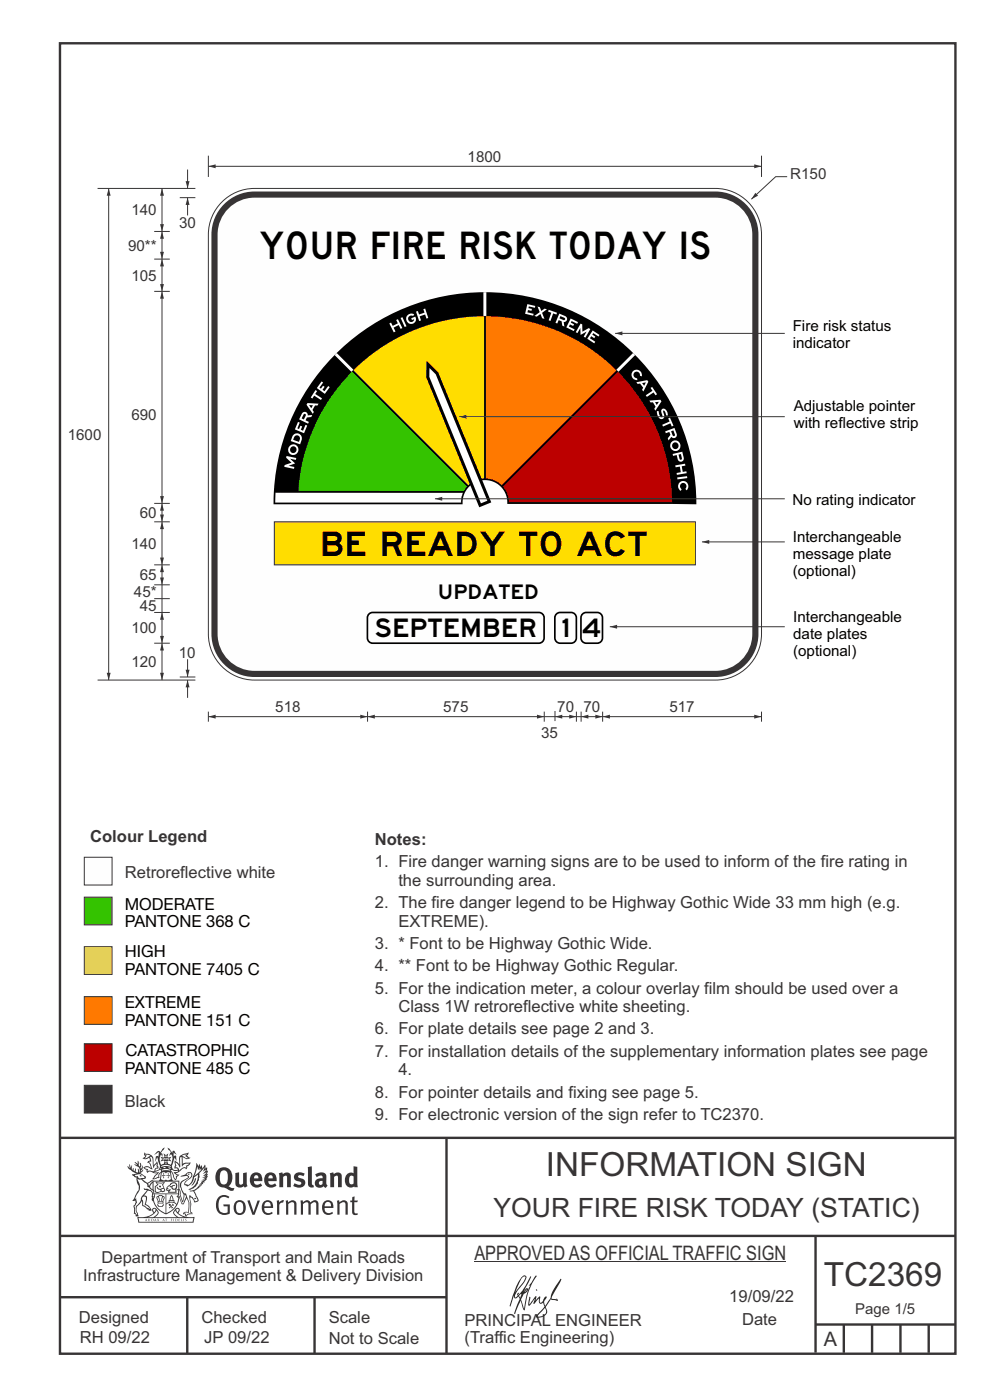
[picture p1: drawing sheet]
<svg xmlns="http://www.w3.org/2000/svg" width="210mm" height="297mm" viewBox="0 0 210 297" stroke-linecap="round" stroke-linejoin="round" font-family="sans-serif">
<path d="M17.9 230.2h5.9v5.9h-5.9z" fill-rule="evenodd" fill="#373435" stroke="#373435" stroke-width=".21"/>
<path d="M17.9 221.4h5.9v5.9h-5.9z" fill="#ad0909" stroke="#373435" stroke-width=".21"/>
<path d="M17.9 211.4h5.9v5.9h-5.9z" fill="#f78100" stroke="#373435" stroke-width=".21"/>
<path d="M17.9 200.8h5.9v5.9h-5.9z" fill="#fedd3a" stroke="#373435" stroke-width=".21"/>
<path d="M17.9 190.3h5.9v5.9h-5.9z" fill="#64bf30" stroke="#373435" stroke-width=".21"/>
<path d="M17.9 181.9h5.9v5.9h-5.9z" fill-rule="evenodd" fill="#fefefe" stroke="#373435" stroke-width=".21"/>
<g fill="none" stroke="#373435" stroke-width=".51">
<path d="M12.7 9.2h190v278h-190zM12.7 241.4h190M94.7 241.4v45.8M12.7 275.2h82M12.7 262.2h190.1M39.7 275.2v12M66.7 275.2v12M173 262.1v24.9M173 281h29.6M179 281v6M185 281v6M191 281v6"/>
<path d="M197 281v6"/>
</g>
<g fill="#373435">
<path d="M47 248.4a2.55 2.55 0 0 0 0 2.7l.3 .2a.81 .81 0 0 0 1-1v-.5a1.04 1.04 0 0 0-1.1-1.5zM46.3 248.1a1.82 1.82 0 0 1 2.1-.2 1.82 1.82 0 0 1 .9 1.8 2.29 2.29 0 0 1-.8 2l.7 .3h.5l-.2 .6a2.87 2.87 0 0 1-2-.7 2.12 2.12 0 0 1-1.7-3.1z" fill-rule="evenodd"/>
<path d="M49.9 248.9l.8-.2v2a.46 .46 0 0 0 .3 .6 .46 .46 0 0 0 .6-.3v-2.1l.7-.2v2.4l.2 .5-.5 .3-.3-.3a1.02 1.02 0 0 1-1.2 .3 1.02 1.02 0 0 1-.6-1.1z" fill-rule="evenodd"/>
<path d="M54 249.5l-.1 .5h.9a.49 .49 0 0 0-.2-.6 .49 .49 0 0 0-.6 .1zM53.4 249.1a1.34 1.34 0 0 1 1.6-.2 1.34 1.34 0 0 1 .6 1.5v.2h-1.7a.77 .77 0 0 0 .5 .8 .77 .77 0 0 0 .9-.4l.3 .5a1.59 1.59 0 0 1-2 .2 1.59 1.59 0 0 1-.5-2.1z" fill-rule="evenodd"/>
<path d="M57 249.5l-.1 .5h1a.49 .49 0 0 0-.2-.6 .49 .49 0 0 0-.7 .1zM56.4 249.1a1.34 1.34 0 0 1 1.6-.2 1.34 1.34 0 0 1 .7 1.5v.2h-1.8a.77 .77 0 0 0 .5 .8 .77 .77 0 0 0 .9-.4l.4 .5a1.59 1.59 0 0 1-2.1 .2 1.59 1.59 0 0 1-.5-2.1z" fill-rule="evenodd"/>
<path d="M59.2 248.9l.7-.2 .1 .4a.95 .95 0 0 1 1-.3 .95 .95 0 0 1 .7 .8v2.3h-.8v-2.3a.46 .46 0 0 0-.8 .1v2.2h-.8z" fill-rule="evenodd"/>
<path d="M62.6 249.1a1.75 1.75 0 0 1 2-.1l-.2 .5-.6-.2a.43 .43 0 0 0-.6 .3l.4 .3a1.04 1.04 0 0 1 1.2 1.1 1.04 1.04 0 0 1-1.4 1l-1.2-.4 .3-.6 1 .4 .4-.4a.88 .88 0 0 0-1-.5l-.4-.2-.1-.4z" fill-rule="evenodd"/>
<path d="M65.3 247.6l.8-.2 .1 3.8 .3 .2 .1 .4a.88 .88 0 0 1-1 0 .88 .88 0 0 1-.3-1z" fill-rule="evenodd"/>
<path d="M67.8 250.6a.43 .43 0 0 0-.1 .7 .43 .43 0 0 0 .7-.1v-.7zM66.8 249.1a1.7 1.7 0 0 1 2.4 .1v1.9l.3 .4-.4 .5-.5-.4a1.03 1.03 0 0 1-1.7-.1 1.03 1.03 0 0 1 .8-1.5h.7v-.4a.8 .8 0 0 0-1.2 .1z" fill-rule="evenodd"/>
<path d="M70 248.9l.7-.2 .1 .4a.95 .95 0 0 1 1-.3 .95 .95 0 0 1 .7 .8v2.3h-.8v-2.3a.46 .46 0 0 0-.8 .1v2.2h-.8z" fill-rule="evenodd"/>
<path d="M74.3 249.5a1.48 1.48 0 0 0 0 1.7h.5l.2-.1v-1.5l-.3-.2zM75 247.4l.8 .1 .1 4.4h-.7l-.1-.2a1.26 1.26 0 0 1-1.4 0 1.26 1.26 0 0 1-.5-1.3 1.29 1.29 0 0 1 .4-1.4 1.29 1.29 0 0 1 1.4-.1z" fill-rule="evenodd"/>
<path d="M46.4 253.9a1.72 1.72 0 0 1 2.3 0l-.3 .3a1.24 1.24 0 0 0-1.4-.2 1.24 1.24 0 0 0-.6 1.4 1.49 1.49 0 0 0 1.2 1.9l.7-.1v-1.3h-.8l-.1-.4h1.3v1.9a1.93 1.93 0 0 1-2.2 0 1.93 1.93 0 0 1-.7-2.2l.2-.8z" fill-rule="evenodd"/>
<path d="M50.4 255.1a1.65 1.65 0 0 0 .2 2.2 .99 .99 0 0 0 1-1.4 .78 .78 0 0 0-.4-.8 .78 .78 0 0 0-.8 0zM50 254.9a1.33 1.33 0 0 1 1.6-.1 1.33 1.33 0 0 1 .5 1.4 1.31 1.31 0 0 1-1.3 1.6 1.31 1.31 0 0 1-1.2-1.6v-.6z" fill-rule="evenodd"/>
<path d="M52.5 254.7l.4-.1 .9 2.6 .8-2.5h.5l-1.1 3h-.5z" fill-rule="evenodd"/>
<path d="M56.3 255.2l-.2 .7h1.3a.7 .7 0 0 0-.3-.8 .7 .7 0 0 0-.8 .1zM55.9 255a1.22 1.22 0 0 1 1.5-.2 1.22 1.22 0 0 1 .5 1.5h-1.8a.93 .93 0 0 0 .5 1 .93 .93 0 0 0 1.1-.2l.2 .3a1.43 1.43 0 0 1-1.8 .1 1.43 1.43 0 0 1-.6-1.7z" fill-rule="evenodd"/>
<path d="M58.7 254.7l.4-.1 .1 .5 .4-.4 .6-.1-.2 .5a.66 .66 0 0 0-.8 .7v1.9h-.4z" fill-rule="evenodd"/>
<path d="M60.6 254.7l.4-.1 .1 .5a.94 .94 0 0 1 1-.5 .94 .94 0 0 1 .8 .8v2.3h-.5l-.1-2.5a.81 .81 0 0 0-1.2 .3v2.2h-.4z" fill-rule="evenodd"/>
<path d="M63.7 254.7l.5-.1 .1 .5 .4-.3a.78 .78 0 0 1 1.1 .3 .9 .9 0 0 1 1-.5 .9 .9 0 0 1 .8 .8v2.3h-.5l-.1-2.5a.67 .67 0 0 0-1.1 .3v2.2h-.5v-2.4l-.4-.3-.7 .4v2.3h-.5z" fill-rule="evenodd"/>
<path d="M69 255.2l-.1 .7h1.3a.7 .7 0 0 0-.3-.8 .7 .7 0 0 0-.9 .1zM68.7 255a1.22 1.22 0 0 1 1.5-.2 1.22 1.22 0 0 1 .5 1.5h-1.8a.93 .93 0 0 0 .4 1 .93 .93 0 0 0 1.2-.2l.1 .3a1.44 1.44 0 0 1-1.7 .1 1.44 1.44 0 0 1-.6-1.7z" fill-rule="evenodd"/>
<path d="M71.4 254.7l.5-.1 .1 .5a.94 .94 0 0 1 1-.5 .94 .94 0 0 1 .8 .8v2.3h-.5l-.1-2.5a.81 .81 0 0 0-1.2 .3v2.2h-.4z" fill-rule="evenodd"/>
<path d="M74.7 253.9l.5-.1v.9h.7l-.1 .3h-.6v2.2l.1 .2h.5l.1 .3a.75 .75 0 0 1-1.2-.6v-2.1h-.4v-.3h.4z" fill-rule="evenodd"/>
<path d="M30.8 244.9l1.1 .3-.9 .5h-.4l.6-.5zM31.8 245.4h.2a2.44 2.44 0 0 1 .4 1.9l.1 .5 .7-1-.1 .6 .3 .3a.57 .57 0 0 0-.6 .7l-1-.1-.5 .2 .2-.5-.8-.3 .7-.1 .9 .5 .1-.1-.6-1.3-.2-.2h.5zM30.7 244.4l-.1 .5 .2 .4-.6 .4a1.04 1.04 0 0 0 1.4-.1l.2 .6-.3 .1-.2 .4a.94 .94 0 0 1 .8 1.1l-.2-.1a1.16 1.16 0 0 0-1.5-.1l.3 .4 .4 .2 .1 .5 .2 .1 .1-.2a.94 .94 0 0 1 1.1 .2l.8 .1-1.2 1.2a1.13 1.13 0 0 0 1.2-.2l.4-.1-.1-.4 .5-.8a.83 .83 0 0 0-.6 1.1l-.3-.1-.7 .4 1.1-1.4-.5 .1-.5-.1 1.3-.5-.1-.1-.9 .4v-.3l.2-.2 .3 .1 .1-.3-.2-.4v-.6l-.1-.4-.7 1v-.7a1.42 1.42 0 0 0-1.6-1.8z" fill-rule="evenodd"/>
<path d="M38.5 245.2l.5-.2 .7-.1-.6 .3 .8 .5h-.3zM38.3 245.5l.2-.1 .1 2a1.69 1.69 0 0 1 1.6-.6l-.8 .5 .1 .5a1.1 1.1 0 0 0-1.5 .6l-.1-.5-.2-.2h-.5l.3-.4-.3-.7a1.42 1.42 0 0 1 .8 1.1l.2-.1zM37.1 246.2l.1 1-.2 .3 .1 .4h.5l.1 .2a.96 .96 0 0 1-1.1-.1l-.1 .1a1.06 1.06 0 0 0 1.3 .2v.1a.72 .72 0 0 1-1 .2l.3 .5 .6 .2-.4 .2-.1 .6-.2-.3-.4-1.1-.4-.4 .4 .9a1.54 1.54 0 0 0 .7 1.2l.2-.3a.58 .58 0 0 1 .4-.8l.2-.1h-.3l-.5-.3 .9-.5a.93 .93 0 0 1 1.2-.5v.2l.2-.2 .1-.5a.99 .99 0 0 0 .7-.8l-1.3 .1-.3 .2-.1-1.4 .9 .4 .9-.3h-.4l-.5-.4 .4-.7-.6 .2a1.46 1.46 0 0 0-1.4 2.1v.4l-.2-.4z" fill-rule="evenodd"/>
<path d="M35.6 248.9l.2 .1-.1 .3 .4 .1h-.4v.6l-.1-.6h-.3l.3-.1z" fill-rule="evenodd"/>
<path d="M34.6 248.9l.2 .1v.3l.3 .1h-.3l-.1 .6v-.6h-.4l.4-.1z" fill-rule="evenodd"/>
<path d="M34.3 248.8a.57 .57 0 0 1 .9 .2 .57 .57 0 0 1 .9-.2l.2 1.4h-.2a.57 .57 0 0 1-.9 0 .69 .69 0 0 1-1.1 0zM34.2 248.1l-.3 2.1-.2 .4h3l-.2-.4-.3-2.1h-.2v.2l-.8-.1-.8 .1v-.2z" fill-rule="evenodd"/>
<path d="M34.2 252.4a.3 .3 0 0 0 .6 0 .3 .3 0 0 0-.6 0zM33.3 250.9l.3 .3-.3 .4a.79 .79 0 0 0 0 1.3l.8-.2-.1-.3a.55 .55 0 0 1-.7-.6l.1-.1 .2 .3 .3 .2 .8-.2-.4-.7 .4-.4-.7 .2zM33 250.7l1.1 .2 .9-.2-.4 .6 .4 1.2a.56 .56 0 0 1-.8 .3l-.2 .1a.73 .73 0 0 1-.9 .1 .73 .73 0 0 1-.3-1v-.4l.6-.4z" fill-rule="evenodd"/>
<path d="M35.6 251.8l.7-.4a.58 .58 0 0 1 1-.1 .58 .58 0 0 1-.4 .9l-.3-.3a.43 .43 0 0 1 .6-.4 .57 .57 0 0 0-.8 .2l-.2-.1-.3 .1 .4 .2a.55 .55 0 0 0 .9 .4v.5h-1.3l.3-.4-.1-.1-.6 .1 .2-.3-.2-.1zM35.4 251.8l-.1 .2a.39 .39 0 0 0 .2 .6h.3l-.2 .4h1.9l-.1-.8a.86 .86 0 0 0-.1-1.3 .86 .86 0 0 0-1.3 .4z" fill-rule="evenodd"/>
<path d="M36 254.8h.8v.2h-.8zM36.4 253.8l.2 .8h-.4zM36.4 253.5l-.3 .5-.1 .6h-.2v.4l-.7 .4 .2 .1a1.48 1.48 0 0 1 2.1 .2l.2-.1-.6-.5v-.5h-.2l-.1-.6z" fill-rule="evenodd"/>
<path d="M35.8 255.4l.4 .1 .1 .3 .3-.2-.2-.2a.38 .38 0 0 1 .5 .5l-.2-.2-.3 .2 .3 .2-.3 .3-.1-.4-.4 .4-.1-.2 .4-.3-.1-.1-.2 .1z" fill-rule="evenodd"/>
<path d="M34.5 254h.2v.2l-.2 .6h-.2zM33.6 255.3h.9v.2a.55 .55 0 0 1-.8 .4v-.2l-.2-.1zM33.4 254h.2l.2 .8h-.2zM33.6 255l.8-.1 .1 .2h-.8zM33.8 253.7h.5l-.2 1.1h-.1zM33.3 253.8l-.1 .3 .3 1.1a.48 .48 0 0 0-.1 .6 .48 .48 0 0 0 .5 .2h.5a.49 .49 0 0 0 .2-.8l.3-1.1-.1-.3a1.42 1.42 0 0 0-1.5 0z" fill-rule="evenodd"/>
<path d="M33.7 251.5l.4 .1 .1 .3h-.3z" fill-rule="evenodd"/>
<path d="M41.3 250.1l.3-.2-.2 .8-.6 .8h-.2l.5-.7z" fill-rule="evenodd"/>
<path d="M39.7 249l.3-.2 .5 .2a.88 .88 0 0 1-.6 1.1 1.22 1.22 0 0 0-.8 1.3l.5 .2a.72 .72 0 0 0 .9-.4l.5-.8 .2-.6 .8-.6v.2a2.85 2.85 0 0 1-2 2.9l.1 .1a2.13 2.13 0 0 0 1.9-1.5v-.3a2.01 2.01 0 0 0 .3-1.7l1.1-1.3-.4 1 .7-.5-.7 1 .8-.4-.8 .8 .7-.2-.9 .6 .8-.1-.8 .4h.7l-.8 .3 .3 .2h-.4l.2 .3h-.4l.2 .3h-.4l.1 .2h-.1a2.16 2.16 0 0 1-2 1.1l.1 .2 .4-.1a.76 .76 0 0 1 .7 .8l.5 1.2-.6 .2a1.45 1.45 0 0 0-1.1-1.3l.2 1.8-.1 1.8 .4 .3a1.07 1.07 0 0 0-1.2 .4v-.3l-.5-.2a.87 .87 0 0 1 1.1-.1v-.7a4.4 4.4 0 0 0-.6-3.1l-.1-.3h-.2a2.16 2.16 0 0 1-.7-2.2l.3-.4 1.2-.7a.55 .55 0 0 0-.4-.8zM37.8 252.4a.76 .76 0 0 1 .3 1.1l.6 1.6 .4-1.7 .2 .1a.61 .61 0 0 1-.1 .9l-.3 .8-.2 .1-.7-1.6-.3 .1a1.18 1.18 0 0 0 .1-1.4zM41.8 247.5l.2 .7 .3-.5v.6l.4-.5a1.9 1.9 0 0 1-1.2 1.4l-.3 .3zM38.2 249.6l1.4-.2 .2 .2v.3l-.5 .2a1.26 1.26 0 0 0-.9 1.9l.2 .7a1.84 1.84 0 0 1 .1 2.1l-.4-1.4a.96 .96 0 0 0-.4-1.2l-.4 .2a.78 .78 0 0 1 0 1.3l.1 .3h.4l.4 1.1a.38 .38 0 0 0 .2 .4 .38 .38 0 0 0 .4-.1l.6-1.2a2.94 2.94 0 0 1 .4 2.5l-.1 .4h-.8l-.3 .4v.2l.4-.1 .1 .4 .2 .1a1.02 1.02 0 0 1 1.3-.5v-.4l-.3-.1 .1-1.8-.3-1.3h.1a1.14 1.14 0 0 1 .8 1 .63 .63 0 0 0 .8-.2 .63 .63 0 0 0-.2-.9l-.6-1.2 .9-.6 .2-.4h.3l-.1-.2h.4l-.1-.3h.3l-.1-.3 .5-.1-.2-.2 .6-.4v-.2h-.2l.4-.5h-.3l.3-.5-.4 .1 .4-.5v-.3l-.3 .2 .2-.7-.1-.2-.4 .3v-.8l-.6 .8-.2-.8-.2 .5-.3-.7-.1 .6-.5-.8-.1 1.4-.6 1.8a1.81 1.81 0 0 1-1 1.5l-.6-.2a1.75 1.75 0 0 1 1.1-1.2 .75 .75 0 0 0 .1-1.3 .75 .75 0 0 0-1.2 .4z" fill-rule="evenodd"/>
<path d="M41.2 254.1h.3l.2 .2-.4 .1z" fill-rule="evenodd"/>
<path d="M29.4 258.4h11.6l-.1 .8h-11.4zM31.3 258.2l.5-.1a2.48 2.48 0 0 0 1.4-1.3l.3 .5-.5 .6-.5 .3zM32.5 256.6l.3-.2 .2 .1-.3 .7zM37.2 256.8a2.65 2.65 0 0 0 1.8 1.4h-1.1l-.5-.3-.5-.6zM37.4 256.5l.2-.1 .3 .2-.3 .6zM29.2 258.2l.1 1.2h11.8l.2-1.1-.2-.1a4.1 4.1 0 0 1-3.3-.9l.3-.4-.1-.6a1.06 1.06 0 0 0-1.3 1l.2 .4 .6 .5h-4.7l.3-.1a.84 .84 0 0 0 .6-.8 .84 .84 0 0 0-.5-.8l-.3-.2h-.5l-.1 .6 .3 .4a4.2 4.2 0 0 1-3.4 .9z" fill-rule="evenodd"/>
<path d="M31 258.7l.1 .2h-.2zM31 258.5l-.3 .6 .4-.2 .2 .2z" fill-rule="evenodd"/>
<path d="M31.3 258.6h.3v.4a.25 .25 0 0 0 .2-.1 .25 .25 0 0 0-.1-.3h.1a.29 .29 0 0 1 0 .4 .29 .29 0 0 1-.4 0 .29 .29 0 0 1 0-.4z" fill-rule="evenodd"/>
<path d="M32.2 258.6a.22 .22 0 0 1 .3 .2 .22 .22 0 0 1-.3 .2zM32 258.6l.1 .4a.33 .33 0 0 0 .4 0 .33 .33 0 0 0 0-.4 .33 .33 0 0 0-.5 0z" fill-rule="evenodd"/>
<path d="M32.9 258.7l.1 .2h-.2zM32.9 258.5l-.2 .6 .3-.2 .2 .2z" fill-rule="evenodd"/>
<path d="M33.3 258.6h.2l.1 .1 .2-.1-.2 .2 .2 .3-.3-.3-.1 .3h-.1l.2-.3z" fill-rule="evenodd"/>
<path d="M34.7 258.7l.1 .2h-.2zM34.7 258.5l-.3 .6 .4-.2 .2 .2z" fill-rule="evenodd"/>
<path d="M35 258.5h.5l-.2 .1v.5h-.2l.1-.5z" fill-rule="evenodd"/>
<path d="M36.2 258.6l.3-.1-.1 .1v.2h.1h-.1v.3h-.2z" fill-rule="evenodd"/>
<path d="M36.7 258.6h.2v.5h-.2z" fill-rule="evenodd"/>
<path d="M37.3 258.6a.22 .22 0 0 1 .3 .2 .22 .22 0 0 1-.3 .2zM37.1 258.6v.4a.33 .33 0 0 0 .5 0 .33 .33 0 0 0 0-.4 .33 .33 0 0 0-.5 0z" fill-rule="evenodd"/>
<path d="M37.8 258.6l.4-.1-.2 .1v.2h.1h-.1v.2l.2 .1h-.4z" fill-rule="evenodd"/>
<path d="M38.4 258.6h.2l-.1 .4 .2 .1h-.3z" fill-rule="evenodd"/>
<path d="M38.9 258.6h.2v.5h-.2z" fill-rule="evenodd"/>
<path d="M39.3 258.6h.2h-.1l.2 .3-.2 .2-.1-.1v-.1l.2 .1z" fill-rule="evenodd"/>
<path d="M34.2 247.4a1.51 1.51 0 0 1 2 .2 2.67 2.67 0 0 0-2.1 0zM35.7 247.6l.4 .1 .1 .3-.4-.1zM34.6 247.6h.5l.1 .2h-.4zM34 247.8l.3 .2h-.3zM34.9 246.9l.3-.2 .3 .2zM34.9 245.6l.2 .1v.3h-.2zM35 245.1l.2 .2 .2-.2-.1 .3h-.2zM35.1 246.3h.2l.1 .4-.2-.2-.2 .2zM35.3 245.7l.2-.1v.4h-.2zM34.4 245.7h.3l.1 .3-.4 .1 .2-.2zM35.7 245.7h.3l-.2 .2 .2 .2-.4-.1zM32.7 244.9l1-.5-.1 1-.2-.2-.3 .2-.3 1.1 .5-1 .3 .9a1.84 1.84 0 0 1 .2 1.7l.4 .1a2.48 2.48 0 0 1 2.2 0l.2-.2-.2-.7 .7-1.8 .4 .7-.2-1-.2-.1-.2 .3v-.9l.6 .4-.6-.8-.3 .1-.1 .4-.5-.9-.5-.3 .2 .5 .6 .5-.5 .8 .4-.4a2.06 2.06 0 0 1 0 2.3l-.5-.2-.2-.6 .1-.1 .8 .2-.4-.5 .4-.5-.7 .2-.2-.2 .2-.7-.5 .4-.5-.4 .2 .7-.2 .2-.7-.2 .4 .5-.4 .5 .8-.2 .1 .1-.2 .6-.5 .2a2.02 2.02 0 0 1 0-2.2l.3 .5-.1-.7-.3-.1 .8-1.2-.4 .3-.5 .8-.2-.3a.8 .8 0 0 0-.8 .5z" fill-rule="evenodd"/>
<path d="M29.2 250.1l.3 .1a.61 .61 0 0 1 .8 .4l.3 .2a.8 .8 0 0 1 .6 1l.4 .1 .5 .5a1 1 0 0 1 .5 1.1l-.1 .7v-.5h-.1a.96 .96 0 0 0-.8-1.3l-.2-.2h-.7l-.1-.1-.1 .1 .1 .3h.6l-1.2 1.3-.2 1-.4 .6a1.33 1.33 0 0 0-.5 1.8l.2 .5a1.26 1.26 0 0 1-.5-1.5l-.1-.3a1.56 1.56 0 0 0 .4-1.7l-.3 .2 .2-.5a3.2 3.2 0 0 0 .7-3zM30.4 253.9h.4a2.06 2.06 0 0 1-.1 1.6l.7 .5 .4 .4-.6-.1-.8-.6-.1-.9a.51 .51 0 0 1 .1-.9zM28.6 249.3a1.52 1.52 0 0 1 2.1 .5l-1.1 .2-.2-.1-.1-.4h-.5zM27.5 247v.8l-.3-.4h-.1a3.1 3.1 0 0 0 1.9 1.6l-1 .1 .5 .6 .5 .1 .1 1.1a1.84 1.84 0 0 1-.3 2.5l-.4 .9-.3 .4 .2 .1 .4-.1 .1 .4-.2 .5-.3 .2 .1 1.7h.2l.3 .5 .1 .1 .4-.1-.1-.5a1.3 1.3 0 0 1-.1-1.7l.9-1 .1 1.1 .6 .2 .5 .5 .1-.1 .2 .3h.5a1.85 1.85 0 0 0-1.2-1.4l.1-.3a1.39 1.39 0 0 0 0-1.4l-.5-.1 .5-.5a.66 .66 0 0 1 .9-.4 .66 .66 0 0 1 .3 .9l-.1 .4 .2-.1v.2l-.1 .3 .2 .5 .1-.3a2.24 2.24 0 0 0 .1-2.2 .73 .73 0 0 1-.7-.7 .73 .73 0 0 1 .6-.7v-.2a.94 .94 0 0 0-.9 .8 .48 .48 0 0 1-.1-.6 .48 .48 0 0 1 .5-.2l.5-.3a.51 .51 0 0 0-.8 .2l-.5 .2-1-.8h.6l.2-.5-1.2-.7 .5-.5v-.3l-.5 .4 .1-.2a.69 .69 0 0 0 .2-1v.4l-.2 .3v-1.1l-.3-.2 .1 .6-.1 .2-.4-1.3v.7l-.6-.4 .5 .7-.6-.2 .3 .3a1 1 0 0 1 .7 1.4l-.2-.8v.9l-.5-.2v-.8l-.2 .7-.2-.1-.1-.6-.2 .4-.2-.2 .1-.7-.2 .5z" fill-rule="evenodd"/>
<path d="M29.6 249.4l.2-.1 .3 .2z" fill-rule="evenodd"/>
<path d="M32.4 250.5h5.6v2l-.2-.1v-1.7h-5.2v2.5h5.2v-.8l.1 .2-.1 1.1v-.3h-2.5v4a4.1 4.1 0 0 0 2.6-3.6l.1-.1a4 4 0 0 1-2.8 3.9 4.2 4.2 0 0 1-2.8-4.7l.1 1.2 .1-.1a3.8 3.8 0 0 0 2.5 3.4v-4h-2.5l-.2-.9z" fill-rule="evenodd"/>
<circle cx="40" cy="249.1" r=".17"/>
</g>
<path d="M100.6 267.7h66.2" fill="none" stroke="#373435" stroke-width=".21"/>
<g fill="#252726">
<path d="M111.6 273.7l.2-.2-.5 .7zM110.4 274.5l.3 .1-.3 .7-.3-.4zM110.9 270.9l.5-.1a9.3 9.3 0 0 1-2 3.2l-.1 .2 1-2.5zM110.6 271a14.7 14.7 0 0 0-2.2 4.9l-.3 1.2 .1 .1 .8-2.4a.42 .42 0 0 0 .2 .7 .42 .42 0 0 0 .6-.3l.2-.2 .2 .6-1.1 3.1h.2l1.1-2.8 .6 1.9 .2 .2 .2-.5a13.5 13.5 0 0 1 2-6.2l.5-.5-.2-.2-1.6 2.1 .4-.1a14.9 14.9 0 0 0-1.3 5.1l-.4-1.2a1.39 1.39 0 0 1 .2-1.8l.1-.2a.92 .92 0 0 0 .8-1.2 .75 .75 0 0 0-.7 .7l-.2 .2 1.6-3.4h-.1l-.4 .7a10.5 10.5 0 0 1-2.2 3.2l.2-.4a.32 .32 0 0 0-.4 .2 .32 .32 0 0 0 .1 .4l-.5 .4a3.2 3.2 0 0 1 1.1-2.3l.5-.6a2.49 2.49 0 0 0 .7-1.6l-.3-.2z" fill-rule="evenodd"/>
<path d="M115.6 277.5a1.15 1.15 0 0 1 .1 1.3 1.15 1.15 0 0 1-1.2 .5h-.5zM112.3 275.1l-.3 1.7 .3 .2 1.2-1.5-.3 1.1 1.1-1.2a.94 .94 0 0 0 .4 1.2l.5-.3 .3 .9-1.2 1.3a.98 .98 0 0 0-.5 1 1.9 1.9 0 0 0 2.3-1.3l-.1-.3a1.02 1.02 0 0 1 .3-1.4l.5-.9 1.5 .3-.2-.5v.3l-1.1-.2v-.2l2-3.6 .1-.3-.1-.1-1.8 2.7a6.6 6.6 0 0 1-1.5 3l-.2-.2a1.01 1.01 0 0 1 .4-1.4l.1-.2-.3-.2-.3 .5-.2 .5-.5 .4-.2-.4 .1-.9-.2-.1-.8 .9 .2-.9h-.1l-1.4 1.7 .2-1.4v-.1z" fill-rule="evenodd"/>
<path d="M113.7 273.5l.3 .3h-.3z" fill-rule="evenodd"/>
</g>
<path d="M46.7 43.3a9.8 9.8 0 0 1 7.3-3.3h97.8a9.8 9.8 0 0 1 9.7 9.8v84.7a9.8 9.8 0 0 1-9.7 9.8h-97.8a9.8 9.8 0 0 1-9.8-9.8v-84.7a9.7 9.7 0 0 1 2.5-6.5z" fill="none" stroke="#373435" stroke-width=".21"/>
<path d="M47.5 43.3a9.1 9.1 0 0 1 6.5-2.7h97.8a9.2 9.2 0 0 1 9.1 9.2v84.7a9.2 9.2 0 0 1-9.1 9.1h-97.8a9.2 9.2 0 0 1-9.1-9.1v-84.7a9.1 9.1 0 0 1 2.6-6.5z" fill-rule="evenodd" fill="#373435"/>
<path d="M48.5 44.2a7.8 7.8 0 0 1 5.5-2.3h97.8a7.8 7.8 0 0 1 7.8 7.9v84.7a7.8 7.8 0 0 1-7.8 7.8h-97.8a7.8 7.8 0 0 1-7.8-7.8v-84.7a7.8 7.8 0 0 1 2.3-5.6z" fill-rule="evenodd" fill="#fefefe"/>
<path d="M44.2 35.3h117.3" fill="none" stroke="#373435" stroke-width=".21"/>
<g fill="#373435">
<path d="M160 34.9l1.5 .4-1.5 .4z"/>
<path d="M44.2 35.3l1.5-.4v.8z"/>
</g>
<path d="M161.5 33v4.5" fill="none" stroke="#373435" stroke-width=".21"/>
<path d="M72.1 74.2a44.8 44.8 0 0 1 48.6-8.5 44.8 44.8 0 0 1 27 41.3l-40.1-.1a4.8 4.8 0 0 0-4.8-5 4.8 4.8 0 0 0-4.7 5.1h-40.1a44.8 44.8 0 0 1 14.1-32.8z" fill="#000"/>
<path d="M58.4 104.5h39.8l-.3 1.2-.1 1h-39.5z" fill="#fff"/>
<path d="M58.4 104.5l39.8 .1-.3 1-.1 1h-39.4zM58.4 104.5l-.1 2.2h39.5l.1-1 .4-1.2z" fill="#000"/>
<path d="M74.9 78.6a39.7 39.7 0 0 1 27.8-11.5v34.4a5 5 0 0 0-3.4 1.5z" fill="#fd0"/>
<path d="M75 78.6a39.7 39.7 0 0 1 27.7-11.5v34.4a5.1 5.1 0 0 0-3.4 1.4zM74.9 78.6l24.4 24.4a5 5 0 0 1 3.4-1.4v-34.6a39.7 39.7 0 0 0-27.8 11.6z" fill="#000"/>
<path d="M103 67.1a39.7 39.7 0 0 1 27.8 11.5l-24.4 24.4a5.1 5.1 0 0 0-3.4-1.5z" fill="#ff7900"/>
<path d="M103.1 67.1a39.7 39.7 0 0 1 27.7 11.5l-24.4 24.3a5.1 5.1 0 0 0-3.3-1.4zM103 67v34.6a5 5 0 0 1 3.4 1.4l24.5-24.4a39.7 39.7 0 0 0-27.9-11.6z" fill="#000"/>
<path d="M131.1 78.8a39.7 39.7 0 0 1 11.5 27.8h-34.7a5 5 0 0 0-1.3-3.4z" fill="#bc0000"/>
<path d="M131.1 78.8a39.7 39.7 0 0 1 11.4 27.8h-34.5a5.1 5.1 0 0 0-1.3-3.4zM131.1 78.8l-24.5 24.4a5 5 0 0 1 1.3 3.4h34.7a39.7 39.7 0 0 0-11.5-27.8z" fill="#000"/>
<path d="M74.7 78.8l24.4 24.4-.7 1h-35.1a39.5 39.5 0 0 1 11.4-25.4z" fill="#34c300"/>
<path d="M74.7 78.8l24.3 24.4-.6 1-35.1-.1v-.1a39.5 39.5 0 0 1 11.4-25.2zM74.7 78.8a39.5 39.5 0 0 0-11.5 25.4h35.2l.7-1z" fill="#000"/>
<g fill="#fff">
<path d="M60.8 96.7l2 .5v.4l-1.3-.3 1.1 1-1.4 .5 1.2 .3v.4l-2.1-.5 .1-.3 1.4-.5-1.1-1.1z"/>
<path d="M63.2 89.5l.4 .2-.5 1.2 .3 .1 .3-.7 .4 .2-.3 .7 .5 .2 .5-1.3 .4 .2-.7 1.6-1.9-.8z"/>
<path d="M66.9 82.8l.4 .2-.4 .6 1.4 .9-.2 .4-1.5-1-.3 .6-.4-.2z"/>
<path d="M68.2 80.9l.3 .3-.7 1 .3 .2 .4-.6 .4 .3-.5 .6 .4 .3 .8-1.1 .3 .2-1 1.5-1.7-1.3z"/>
<path d="M82.6 68.6l.4-.2 .3 .7 1.1-.5-.4-.7 .4-.2 .9 1.9-.3 .2-.4-.8-1.1 .5 .4 .8-.4 .2z"/>
<path d="M85 67.5l.4-.2 .8 1.9-.4 .2z"/>
<path d="M86.4 66.9l.9-.4 .6 .2-.3 .3a.68 .68 0 0 0-1 .2 .68 .68 0 0 0 .3 1 .68 .68 0 0 0 .9-.5l-.4 .2-.2-.4 .9-.3a1.06 1.06 0 0 1-1.1 1.5 1.06 1.06 0 0 1-.6-1.8z"/>
<path d="M88.3 66.1l.3-.1 .3 .7 1.1-.4-.2-.7 .4-.1 .6 2-.3 .1-.3-.9-1.2 .4 .3 .9-.4 .1z"/>
<path d="M111.9 64.5l1.7 .4-.1 .4-1.3-.3-.1 .4 .7 .1-.1 .4-.7-.1-.1 .5 1.3 .3-.1 .4-1.7-.4z"/>
<path d="M114 65l.5 .2 .3 .8 .7-.5 .5 .1-1 .8 .5 1.3-.5-.2-.4-.9-.7 .6-.5-.2 1.1-.8z"/>
<path d="M116.4 65.7l1.8 .7-.2 .3-.7-.2-.5 1.6-.4-.1 .5-1.7-.6-.2z"/>
<path d="M121.1 67.6l1.5 .7-.2 .4-1.2-.6-.1 .3 .7 .4-.2 .4-.7-.4-.2 .5 1.2 .6-.2 .3-1.6-.7z"/>
<path d="M123.2 68.6l.3 .2v1.6l1.4-.8 .3 .2-1 1.8-.4-.2 .6-1.1-1.2 .7-.1-1.4-.6 1.1-.4-.2z"/>
<path d="M125.7 70.1l1.5 1-.2 .3-1.2-.7-.2 .3 .7 .4-.2 .3-.7-.4-.3 .5 1.2 .7-.3 .3-1.4-.9z"/>
<path d="M134.3 78.7a1.13 1.13 0 0 1 1.3-.1 1.13 1.13 0 0 1 .5 1.2l-.4-.1a.71 .71 0 0 0-.5-.9 .71 .71 0 0 0-.8 .7 .71 .71 0 0 0 .7 .7l.1 .4a1.13 1.13 0 0 1-1.1-.6 1.13 1.13 0 0 1 .2-1.3z"/>
<path d="M138 82.3l.3-.2 1.1 1.5-.4 .3-.4-.7-1.4 1-.2-.3 1.4-1z"/>
<path d="M139.4 87.2l.4 .1v.5l.4 .7h.2l.1-.2a1.42 1.42 0 0 1 0-1.6 1.09 1.09 0 0 1 1.2 1.5l-.4-.1a.67 .67 0 0 0-.6-.9v.1a1.31 1.31 0 0 1-.1 1.6 1.25 1.25 0 0 1-1.2-1.7z"/>
<path d="M141.7 88.8l.4-.2 .8 1.7-.4 .2-.3-.7-1.6 .7-.1-.4 1.5-.7z"/>
<path d="M143.2 98.7l2.1-.3 .1 .4-.8 .1 .2 1.2 .8-.1 .1 .4-2.1 .3-.1-.4 .9-.1-.2-1.2-.9 .1z"/>
<path d="M143.6 101.3l2.1-.3 .1 .4-2.1 .3z"/>
<path d="M144.1 102.4a1.11 1.11 0 0 1 1.6 0 1.11 1.11 0 0 1-.1 1.6l-.2-.3a.71 .71 0 0 0 0-1.1 .71 .71 0 0 0-1 .1 .71 .71 0 0 0 .2 1.1l-.2 .3-.5-.6v-.5z"/>
<path d="M61.1 95.4a1.12 1.12 0 0 1 2.2 0 1.12 1.12 0 0 1-2.2 0zM61.5 95.4a.71 .71 0 0 0 1.4 0 .71 .71 0 0 0-1.4 0z"/>
<path d="M62.3 92.2a1.05 1.05 0 0 1 1.3-.1 1.05 1.05 0 0 1 .4 1.3l-.3 .9-2-.7zM62.6 92.5l-.4 .8 1.2 .4 .2-.5a.65 .65 0 0 0-.2-.7 .65 .65 0 0 0-.8 0z"/>
<path d="M64.1 87.6a.65 .65 0 0 1 .8-.2 .65 .65 0 0 1 .4 .7l.9-.1-.2 .5-.9 .1-.3 .6 .7 .3-.2 .4-1.9-.9zM64.4 87.9l-.4 .9 .5 .2 .4-.9-.2-.3z"/>
<path d="M65.2 85.5l2.4 .1-.3 .4h-.5l-.5 1 .3 .4-.3 .4-1.3-1.9zM65.6 85.9l.4 .7 .4-.6z"/>
<path d="M118.6 66.5l1.3 .5a.65 .65 0 0 1 .4 .8 .65 .65 0 0 1-.7 .5l.1 1-.4-.2-.2-.9-.6-.3-.3 .7-.4-.1zM118.9 67.1l-.2 .4 .8 .4a.26 .26 0 0 0 .4-.1 .26 .26 0 0 0-.2-.4z"/>
<path d="M135 81.1l2.3-.5 .2 .4-1 2.1-.3-.4 .2-.5-.6-.8-.5 .1zM136.2 81.3l.4 .5 .4-.7z"/>
<path d="M137.8 85l2.3-.2 .2 .4-1.3 1.9-.2-.4 .3-.4-.6-1-.5 .1zM139 85.3l.3 .6 .5-.7z"/>
<path d="M141.1 91.5l2-.7 .4 1.2a.65 .65 0 0 1-.2 .8 .65 .65 0 0 1-.9-.1l-.6 .7-.2-.4 .6-.7-.2-.7-.8 .3zM142.4 91.5l.3 .8a.26 .26 0 0 0 .3 .2 .26 .26 0 0 0 .2-.3l-.4-.9z"/>
<path d="M142.1 94.6a1.15 1.15 0 0 1 2.3 0 1.15 1.15 0 0 1-2.3 0zM142.6 94.6a.71 .71 0 0 0 1.4 0 .71 .71 0 0 0-1.4 0z"/>
<path d="M142.7 96.3l2-.5 .3 1.3a.66 .66 0 0 1-.4 .8 .66 .66 0 0 1-.8-.5l-.3-.9-.7 .2zM143.9 96.4l.2 .9a.26 .26 0 0 0 .4 .2 .26 .26 0 0 0 .1-.3l-.2-.9z"/>
</g>
<path d="M90.5 76.5l2.5 2.5 11.2 27.6-2.5 1-11.3-27.5z" fill-rule="evenodd" fill="#000"/>
<path d="M71.2 75.1l3.6 3.6M102.9 62v5M134.5 75.1l-3.5 3.5" fill="none" stroke="#fff" stroke-width=".62" stroke-linecap="butt"/>
<path d="M91.1 78.1l1.3 1.3 11 26.8-1.4 .6-10.9-26.8z" fill-rule="evenodd" fill="#fff"/>
<path d="M167 37.5h-2.5l-5.1 4.8" fill="none" stroke="#373435" stroke-width=".21"/>
<path d="M160.2 40.9l.6 .6-1.4 .8z" fill="#373435"/>
<path d="M78.4 130.1l.6-.2h35.3a1.12 1.12 0 0 1 1.1 1.1v4.3a1.12 1.12 0 0 1-1.1 1.2h-35.3a1.12 1.12 0 0 1-1.1-1.2v-4.3l.1-.3zM118.2 130.1l.6-.2h2.3a1.12 1.12 0 0 1 1.2 1.1v4.3a1.12 1.12 0 0 1-1.2 1.2h-2.3a1.12 1.12 0 0 1-1.1-1.2v-4.3l.1-.3zM123.5 130.4l.5-.4 .3-.1h2.4a1.12 1.12 0 0 1 1.1 1.1v4.3a1.12 1.12 0 0 1-1.1 1.2h-2.4a1.12 1.12 0 0 1-1.1-1.2v-4.3z" fill="none" stroke="#000" stroke-width=".35"/>
<path d="M58.2 110.7h89.3v9.1h-89.3z" fill="#fd0" stroke="#373435" stroke-width=".23"/>
<path d="M130.5 70.7h36" fill="none" stroke="#373435" stroke-width=".21"/>
<path d="M130.5 70.7l1.5-.4v.8z" fill="#373435"/>
<path d="M97.4 88.4h69.1" fill="none" stroke="#373435" stroke-width=".21"/>
<path d="M97.4 88.4l1.5-.4v.8z" fill="#373435"/>
<path d="M92.3 105.8h74.2" fill="none" stroke="#373435" stroke-width=".21"/>
<path d="M92.3 105.8l1.5-.4v.8z" fill="#373435"/>
<path d="M148.9 115h17.6" fill="none" stroke="#373435" stroke-width=".21"/>
<path d="M148.9 115l1.5-.5v.9z" fill="#373435"/>
<path d="M129.4 133h37.1" fill="none" stroke="#373435" stroke-width=".21"/>
<path d="M129.4 133l1.5-.5v.9z" fill="#373435"/>
<path d="M23.1 40v104.3M44.2 33v4.5M20.7 144.3h20.7M38.1 143.6h3.3" fill="none" stroke="#373435" stroke-width=".21"/>
<g fill="#373435">
<path d="M22.6 142.7h.9l-.4 1.6z"/>
<path d="M23.1 40l.4 1.5h-.9z"/>
</g>
<path d="M39.8 36v4M32.7 136.5h3.3" fill="none" stroke="#373435" stroke-width=".21"/>
<path d="M39.4 38.4h.8l-.4 1.6z" fill="#373435"/>
<path d="M38.1 41.9h3.3M39.8 41.9v3.8" fill="none" stroke="#373435" stroke-width=".21"/>
<path d="M39.8 41.9l.4 1.6h-.8z" fill="#373435"/>
<path d="M34.4 129.9v6.6" fill="none" stroke="#373435" stroke-width=".21"/>
<g fill="#373435">
<path d="M33.9 134.9h.9l-.4 1.6z"/>
<path d="M34.4 129.9l.4 1.6h-.9z"/>
</g>
<path d="M34.4 136.5v7.8" fill="none" stroke="#373435" stroke-width=".21"/>
<g fill="#373435">
<path d="M34.4 136.5l.4 1.5h-.9z"/>
<path d="M33.9 142.7h.9l-.4 1.6z"/>
</g>
<path d="M44.2 152h33.8" fill="none" stroke="#373435" stroke-width=".21"/>
<g fill="#373435">
<path d="M76.4 151.6l1.6 .4-1.6 .4z"/>
<path d="M44.2 152l1.5-.4v.8z"/>
</g>
<path d="M39.8 144.3v3.7M44.2 151v2.1" fill="none" stroke="#373435" stroke-width=".21"/>
<path d="M39.8 144.3l.4 1.5h-.8z" fill="#373435"/>
<path d="M39.8 139.9v3.7" fill="none" stroke="#373435" stroke-width=".21"/>
<path d="M39.4 142.1h.8l-.4 1.5z" fill="#373435"/>
<path d="M20.7 40h20.7M78 151v2.1M78 152h37.4" fill="none" stroke="#373435" stroke-width=".21"/>
<g fill="#373435">
<path d="M113.9 151.6l1.5 .4-1.5 .4z"/>
<path d="M78 152l1.5-.4v.8z"/>
</g>
<path d="M115.4 151v2.1M115.4 152h2.3M123.3 152h4.5M127.8 151v2.1" fill="none" stroke="#373435" stroke-width=".21"/>
<g fill="#373435">
<path d="M126.3 151.6l1.5 .4-1.5 .4z"/>
<path d="M123.3 152l1.5-.4v.8z"/>
</g>
<path d="M117.7 152h5.6M122.3 151v2.1M123.3 151v2.1" fill="none" stroke="#373435" stroke-width=".21"/>
<g fill="#373435">
<path d="M117.7 152l1.6-.4v.8z"/>
<path d="M120.7 151.6l1.6 .4-1.6 .4z"/>
</g>
<path d="M117.7 150.8v2.2M127.8 152h33.7" fill="none" stroke="#373435" stroke-width=".21"/>
<g fill="#373435">
<path d="M127.8 152l1.6-.4v.8z"/>
<path d="M160 151.6l1.5 .4-1.5 .4z"/>
</g>
<path d="M34.4 119.8v10.1M32.7 129.9h3.3M32.7 127h3.3M32.7 124.1h3.3M161.5 151v2.1" fill="none" stroke="#373435" stroke-width=".21"/>
<g fill="#373435">
<path d="M33.9 122.5h.9l-.4 1.6z"/>
<path d="M34.4 119.8l.4 1.6h-.9z"/>
</g>
<path d="M32.7 119.8h3.3M34.4 110.7v9.1" fill="none" stroke="#373435" stroke-width=".21"/>
<g fill="#373435">
<path d="M33.9 118.3h.9l-.4 1.5z"/>
<path d="M34.4 110.7l.4 1.5h-.9z"/>
</g>
<path d="M32.7 110.7h3.3M34.4 106.8v3.9" fill="none" stroke="#373435" stroke-width=".21"/>
<g fill="#373435">
<path d="M33.9 109.2h.9l-.4 1.5z"/>
<path d="M34.4 106.8l.4 1.5h-.9z"/>
</g>
<path d="M34.4 61.8v45M32.7 106.8h3.3" fill="none" stroke="#373435" stroke-width=".21"/>
<g fill="#373435">
<path d="M33.9 105.2h.9l-.4 1.6z"/>
<path d="M34.4 61.8l.4 1.6h-.9z"/>
</g>
<path d="M34.4 55v6.8M32.7 61.8h3.3" fill="none" stroke="#373435" stroke-width=".21"/>
<g fill="#373435">
<path d="M33.9 60.3h.9l-.4 1.5z"/>
<path d="M34.4 55l.4 1.5h-.9z"/>
</g>
<path d="M32.7 55h3.3M34.4 49.1v5.9" fill="none" stroke="#373435" stroke-width=".21"/>
<g fill="#373435">
<path d="M33.9 53.4h.9l-.4 1.6z"/>
<path d="M34.4 49.1l.4 1.5h-.9z"/>
</g>
<path d="M34.4 40v9.1M32.7 49.1h3.3" fill="none" stroke="#373435" stroke-width=".21"/>
<g fill="#373435">
<path d="M33.9 47.6h.9l-.4 1.5z"/>
<path d="M34.4 40l.4 1.5h-.9z"/>
</g>
<text font-size="8.1" x="55" y="54.9">YOUR FIRE RISK TODAY IS</text>
<text font-size="7.2" x="67.8" y="117.9">BE READY TO ACT</text>
<g font-size="7.1" fill="#373435">
<text x="115.8" y="249.4">INFORMATION SIGN</text>
<text x="174.8" y="272.8">TC2369</text>
</g>
<text font-size="5.6" fill="#373435" x="104.7" y="258.1">YOUR FIRE RISK TODAY (STATIC)</text>
<g font-size="5.4">
<text x="79.5" y="135.1">SEPTEMBER</text>
<text x="119" y="135.1">1</text>
<text x="123.5" y="135.1">4</text>
</g>
<text font-size="4.3" x="92.9" y="127">UPDATED</text>
<g font-size="4.2" fill="#373435">
<text x="100.6" y="267.2">APPROVED AS OFFICIAL TRAFFIC SIGN</text>
<text x="174.7" y="285.6">A</text>
</g>
<g font-size="3.5" fill="#373435">
<text x="19.1" y="178.6">Colour Legend</text>
<text x="79.5" y="179.2">Notes:</text>
<text x="79.5" y="184">1. Fire danger warning signs are to be used to inform of the fire rating in</text>
<text x="26.5" y="186.2">Retroreflective white</text>
<text x="84.5" y="187.9">the surrounding area.</text>
<text x="79.5" y="192.6">2. The fire danger legend to be Highway Gothic Wide 33 mm high (e.g.</text>
<text x="84.5" y="196.6">EXTREME).</text>
<text x="79.5" y="201.3">3. * Font to be Highway Gothic Wide.</text>
<text x="79.5" y="206">4. ** Font to be Highway Gothic Regular.</text>
<text x="79.5" y="210.8">5. For the indication meter, a colour overlay film should be used over a</text>
<text x="84.5" y="214.7">Class 1W retroreflective white sheeting.</text>
<text x="79.5" y="219.4">6. For plate details see page 2 and 3.</text>
<text x="79.5" y="224.2">7. For installation details of the supplementary information plates see page</text>
<text x="79.5" y="232.8">8. For pointer details and fixing see page 5.</text>
<text x="84.5" y="228.1">4.</text>
<text x="26.5" y="234.9">Black</text>
<text x="79.5" y="237.6">9. For electronic version of the sign refer to TC2370.</text>
<text x="21.6" y="267.9">Department of Transport and Main Roads</text>
<text x="17.7" y="271.8">Infrastructure Management &amp; Delivery Division</text>
<text x="16.7" y="280.6">Designed</text>
<text x="42.7" y="280.6">Checked</text>
<text x="69.7" y="280.6">Scale</text>
<text x="98.5" y="281.3">PRINCIPAL ENGINEER</text>
<text x="154.7" y="276.2">19/09/22</text>
<text x="157.4" y="281.2">Date</text>
<text x="16.9" y="284.8">RH 09/22</text>
<text x="43.3" y="284.9">JP 09/22</text>
<text x="69.7" y="285.2">Not to Scale</text>
<text x="98.5" y="284.8">(Traffic Engineering)</text>
</g>
<g font-size="3.5">
<text x="26.5" y="193">MODERATE</text>
<text x="26.5" y="196.8">PANTONE 368 C</text>
<text x="26.5" y="203">HIGH</text>
<text x="26.5" y="206.8">PANTONE 7405 C</text>
<text x="26.5" y="213.9">EXTREME</text>
<text x="26.5" y="217.6">PANTONE 151 C</text>
<text x="26.5" y="227.7">PANTONE 485 C</text>
<text x="26.6" y="224">CATASTROPHIC</text>
</g>
<g font-size="3.2" fill="#373435">
<text x="99.2" y="34.3">1800</text>
<text x="167.6" y="38">R150</text>
<text x="27.9" y="45.7">140</text>
<text x="27.2" y="53.2">90**</text>
<text x="38" y="48.3">30</text>
<text x="27.9" y="59.5">105</text>
<text x="27.9" y="89.2">690</text>
<text x="14.4" y="93.3">1600</text>
<text x="29.7" y="109.9">60</text>
<text x="27.9" y="116.4">140</text>
<text x="29.7" y="123.1">65</text>
<text x="28.4" y="126.7">45*</text>
<text x="29.7" y="129.6">45</text>
<text x="27.9" y="134.3">100</text>
<text x="27.9" y="141.5">120</text>
<text x="37.9" y="139.6">10</text>
<text x="58.4" y="151">518</text>
<text x="94" y="151">575</text>
<text x="118.2" y="151">70</text>
<text x="123.8" y="151">70</text>
<text x="142" y="151">517</text>
<text x="114.8" y="156.7">35</text>
<text x="181.4" y="278.7">Page 1/5</text>
</g>
<g font-size="3.2">
<text x="168.2" y="70.3">Fire risk status</text>
<text x="168.2" y="73.9">indicator</text>
<text x="168.4" y="87.1">Adjustable pointer</text>
<text x="168.4" y="90.7">with ref</text>
<text x="177.8" y="90.7">lective strip</text>
<text x="168.1" y="107">No rating indicator</text>
<text x="168.2" y="114.9">Interchangeable</text>
<text x="168.2" y="118.5">message plate</text>
<text x="168.2" y="122.1">(optional)</text>
<text x="168.2" y="132">Interchangeable</text>
<text x="168.2" y="135.6">date plates</text>
<text x="168.2" y="139.2">(optional)</text>
</g>
</svg>
